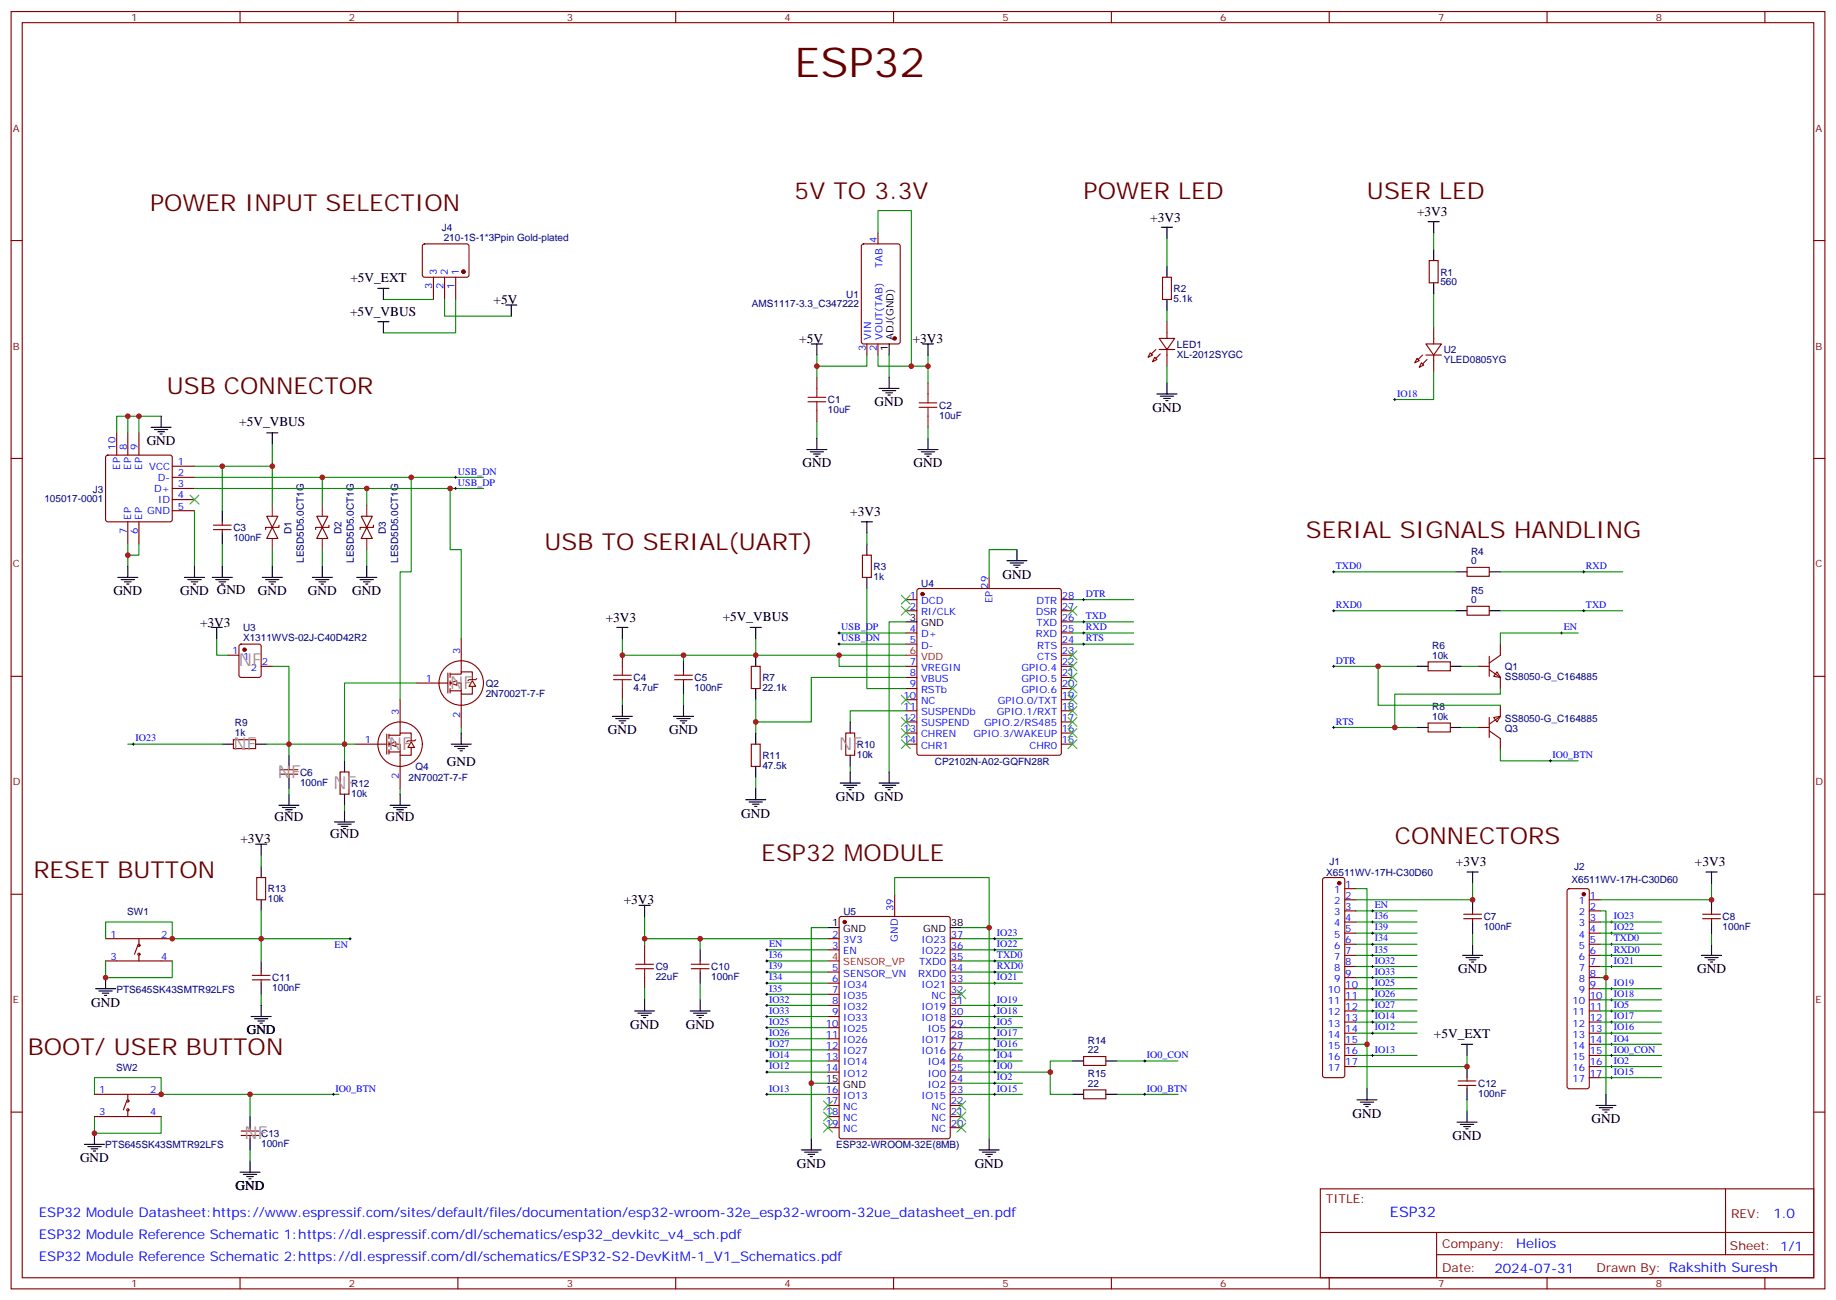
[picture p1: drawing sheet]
<svg xmlns="http://www.w3.org/2000/svg" width="583mm" height="413mm" viewBox="0 0 583 413" stroke-linecap="round" stroke-linejoin="round" font-family="sans-serif">
<g fill="none" stroke="#870000" stroke-width=".35">
<path d="M3.5 3.7h575.8v405.3h-575.8zM7.1 7.2h568.6v398.3h-568.6zM76.2 3.7v3.5M145.3 3.7v3.5M214.5 3.7v3.5M283.6 3.7v3.5M352.8 3.7v3.5M421.9 3.7v3.5M491.1 3.7v3.5M560.2 3.7v3.5M3.5 76.3h3.6M134.3 77.6l.5-.2h13.4l.5 .2 .2 .5-.1 9.5-.6 .4-13.7-.1-.4-.6v-9.2z"/>
<path d="M273.6 77.6l.5-.2h10.9l.7 .4 .1 30.6-.5 .7h-11.2l-.6-.4-.1-30.6zM278.7 73.9v3.5M575.7 76.3h3.6M137.6 88v7M141.1 88v7M144.6 88v7M369 88h2.8v7h-2.8zM453.7 82.7h2.8v7h-2.8zM259.3 119.7v3.6M275.2 109.1v3.6M278.7 109.1v3.6M365.1 112l.7 .7-1.4 .7z"/>
<path d="M366.5 113.4l.7 .7-1.4 .7zM367.9 107.4h5l-2.5 3.5zM367.9 110.9h5M370.4 102.1v5.3M370.4 110.9v5.3M449.8 113.7l.7 .7-1.4 .7zM451.2 115.1l.7 .8-1.4 .7zM452.6 109.1h5l-2.5 3.6zM452.6 112.7h5M455.1 103.9v5.2M455.1 112.7v5.3M37 137.4v7"/>
<path d="M40.6 137.4v7M44.1 137.4v7M259.3 130.3v3.5M294.6 121.5v3.5M294.6 132.1v3.5M3.5 145.5h3.6M33.7 144.6l.5-.2h19.8l.5 .2 .2 .5v19.8l-.3 .5-.4 .2h-19.8l-.5-.2-.2-.5v-19.8zM54.7 148h7M54.7 151.5h7M54.7 155h7M54.7 158.5h7M575.7 145.5h3.6"/>
<path d="M40.6 165.6v7M44.1 165.6v7M54.7 162.1h7M67.7 168.1h5.7M67.7 166.7h5.7M70.6 165.6v1.1M70.6 168.1v1M84.7 163.8h3.5l-1.8 3.6zM86.4 167.4l1.8 3.5h-3.5zM88.5 166.7v.7h-4.2v.7M100.5 163.8h3.6l-1.8 3.6zM102.3 167.4l1.8 3.5h-3.6z"/>
<path d="M104.4 166.7v.7h-4.2v.7M114.7 163.8h3.5l-1.8 3.6zM116.4 167.4l1.8 3.5h-3.5zM118.5 166.7v.7h-4.2v.7M273.8 176.2h2.8v7h-2.8zM287.5 190.3h3.5M287.5 193.8h3.5M291.3 187l.4-.2h44.5l.5 .2 .2 .5v51.5l-.2 .5-.5 .2h-44.5l-.5-.3-.2-.4v-51.5zM314 183.2v3.6M336.9 190.3h3.5M336.9 193.8h3.5M336.9 197.3h3.5"/>
<path d="M465.7 192.4h7v2.8h-7zM465.7 180.1h7v2.8h-7zM3.5 214.6h3.6M132.3 216.7h9.9M142.2 213.6v6.3M142.9 213.9h3.5v-.7h3.5v2.5M142.9 216.7h3.5v3.6h3.5v-2.5M142.9 219.2h3.5M142.9 213.6v1.4M142.9 216v1.5M142.9 218.5v1.4M146.4 202.6v10.6"/>
<path d="M197.6 207.9v3.6M197.6 218.5v3.5M214.1 215.7h5.7M214.1 214.3h5.7M217 213.2v1.1M217 215.7v1M238.5 211.5h2.8v7h-2.8zM287.5 211.5h3.5M287.5 200.9h3.5M287.5 204.4h3.5M287.5 215h3.5M287.5 218.5h3.5"/>
<path d="M336.9 211.5h3.5M336.9 200.9h3.5M336.9 204.4h3.5M336.9 215h3.5M336.9 218.5h3.5M336.9 207.9h3.5M453.3 210h7.1v2.9h-7.1zM469.2 211.5h3.5M472.7 212.5l3.5 2.5v3.5M472.7 208.3v6.3M475.2 213.2l1 1.8-2.1-.4zM476.2 204.4v3.5l-3.5 2.5"/>
<path d="M575.7 214.6h3.6M146.4 220.3v10.6M238.5 236.1h2.8v7.1h-2.8zM268.5 232.6h2.8v7.1h-2.8zM287.5 222h3.5M287.5 225.6h3.5M287.5 229.1h3.5M287.5 232.6h3.5M287.5 236.1h3.5M336.9 222h3.5M336.9 225.6h3.5M336.9 229.1h3.5"/>
<path d="M336.9 232.6h3.5M336.9 236.1h3.5M453.3 229.4h7.1v2.9h-7.1zM469.2 230.9h3.5M472.7 231.9l3.5 2.5v3.5M472.7 227.7v6.3M474.1 227.7l2.1-.4-1 1.8zM476.2 223.8v3.5l-3.5 2.5M81.5 278.5h2.8v7h-2.8zM420 278.7l.5-.2h5.7l.5 .2 .2 .5v62.1l-.3 .5-.4 .2h-5.7l-.5-.3-.2-.4v-62.1zM3.5 283.8h3.6M33.5 297.9h21.2"/>
<path d="M44.1 297.9v1.7M204.6 299.6v3.6M262.8 297.9h3.5M266.6 291l.5-.2h33.8l.7 .5v69.4l-.4 .6-34.1 .1-.7-.5-.1-69.4zM284 283.8v7M301.6 297.9h3.6M426.9 282h3.5M426.9 285.5h3.5M426.9 289.1h3.5M426.9 292.6h3.5M426.9 296.1h3.5M426.9 299.6h3.5"/>
<path d="M464.6 291.5h5.7M464.6 290.1h5.7M467.4 289.1v1M467.4 291.5v1.1M497.7 282.2l.4-.2h5.7l.5 .2 .2 .5v62.1l-.3 .5-.4 .2h-5.7l-.5-.2-.2-.5v-62.1zM504.5 285.5h3.5M504.5 289.1h3.5M504.5 292.6h3.5M504.5 296.1h3.5M504.5 299.6h3.5M540.5 291.5h5.6M540.5 290.1h5.6"/>
<path d="M543.3 289.1v1M543.3 291.5v1.1M575.7 283.8h3.6M33.5 304.9h21.2M43.7 300l-1 2.8M44.1 303.2v1.7M80.1 310.9h5.6M80.1 309.5h5.6M82.9 308.5v1M82.9 310.9v1.1M204.6 310.2v3.6M219.4 307.4h5.7"/>
<path d="M219.4 306h5.7M222.2 304.9v1.1M222.2 307.4v1.1M262.8 301.4h3.5M262.8 308.5h3.5M262.8 312h3.5M262.8 315.5h3.5M262.8 319.1h3.5M301.6 301.4h3.6M301.6 304.9h3.6M301.6 308.5h3.6M301.6 312h3.6"/>
<path d="M301.6 315.5h3.6M301.6 319.1h3.6M426.9 303.2h3.5M426.9 306.7h3.5M426.9 310.2h3.5M426.9 313.8h3.5M426.9 317.3h3.5M504.5 303.2h3.5M504.5 306.7h3.5M504.5 310.2h3.5M504.5 313.8h3.5M504.5 317.3h3.5"/>
<path d="M262.8 322.6h3.5M262.8 326.1h3.5M262.8 329.6h3.5M262.8 333.2h3.5M262.8 336.7h3.5M301.6 322.6h3.6M301.6 326.1h3.6M301.6 329.6h3.6M301.6 333.2h3.6M301.6 336.7h3.6M344 335.3h7v2.8h-7zM426.9 320.8h3.5"/>
<path d="M426.9 324.3h3.5M426.9 327.9h3.5M426.9 331.4h3.5M426.9 334.9h3.5M426.9 338.5h3.5M504.5 320.8h3.5M504.5 324.3h3.5M504.5 327.9h3.5M504.5 331.4h3.5M504.5 334.9h3.5M504.5 338.5h3.5M3.5 352.9h3.6"/>
<path d="M30 347.3h21.2M30 354.3h21.2M40.2 349.4l-1 2.8M40.6 352.6v1.7M40.6 347.3v1.7M76.6 358.9h5.6M79.4 357.9v1M262.8 340.2h3.5M262.8 347.3h3.5M262.8 350.8h3.5M262.8 354.3h3.5M262.8 357.9h3.5"/>
<path d="M301.6 340.2h3.6M301.6 343.7h3.6M301.6 347.3h3.6M301.6 350.8h3.6M301.6 354.3h3.6M301.6 357.9h3.6M344 345.9h7v2.8h-7zM462.8 344.5h5.7M462.8 343h5.7M465.7 342v1M465.7 344.5v1M504.5 342h3.5"/>
<path d="M575.7 352.9h3.6M76.6 360.3h5.6M79.4 360.3v1.1M419.1 377.3h156.6v28.2h-156.6zM547.7 377.3v20.9M419.1 391.1h156.5M456 398.2h119.6M456 391.1v14.1M76.2 405.5v3.5M145.3 405.5v3.5M214.5 405.5v3.5M283.6 405.5v3.5"/>
<path d="M352.8 405.5v3.5M421.9 405.5v3.5M491.1 405.5v3.5M560.2 405.5v3.5"/>
<circle cx="146.4" cy="216.7" r="7.1"/>
<circle cx="44.1" cy="302.8" r=".35"/>
<circle cx="44.1" cy="300" r=".35"/>
<circle cx="40.6" cy="352.2" r=".35"/>
<circle cx="40.6" cy="349.4" r=".35"/>
</g>
<g fill="none" stroke="#000" stroke-width=".35">
<path d="M368.7 72.1h3.5M370.4 72.1v3.5M453.3 70.3h3.5M455.1 70.3v3.6M455.1 79.2v3.5M119.9 91.5h3.6M121.7 91.5v3.5M160.5 96.8h3.5M162.3 96.8v3.5M370.4 84.5v3.5M370.4 95v3.6M455.1 89.7v3.6"/>
<path d="M119.9 102.1h3.6M121.7 102.1v3.5M257.5 109.1h3.6M259.3 109.1v3.6M282.2 109.1v3.6M282.2 119.7v3.6M292.8 109.1h3.5M294.6 109.1v3.6M48 135.6h6.3M49 136.3h4.3M50.1 137h2.1M50.8 137.7h.7"/>
<path d="M51.2 132.1v3.5M84.7 137.4h3.5M86.4 137.4v3.5M259.3 139.1v3.6M279 123.3h6.4M280.1 124h4.2M281.2 124.7h2.1M281.9 125.4h.7M294.6 139.1v3.6M367.2 125h6.4M368.3 125.7h4.2M369.4 126.4h2.1"/>
<path d="M370.1 127.1h.7M370.4 121.5v3.5M256.1 142.7h6.4M257.2 143.4h4.2M258.2 144.1h2.1M258.9 144.8h.7M291.4 142.7h6.3M292.5 143.4h4.2M293.5 144.1h2.1M294.2 144.8h.7M40.6 179.7v3.5M61.7 179.7v3.5"/>
<path d="M70.6 162.1v3.5M70.6 169.1v3.5M70.6 179.7v3.5M86.4 179.7v3.5M102.3 179.7v3.5M116.4 179.7v3.5M273.4 165.6h3.5M275.2 165.6v3.5M275.2 172.6v3.6M319.6 177.9h6.4M320.7 178.6h4.2M321.7 179.4h2.1"/>
<path d="M322.8 174.4v3.5M37.4 183.2h6.3M38.5 183.9h4.2M39.5 184.6h2.1M40.2 185.3h.7M58.6 183.2h6.3M59.6 183.9h4.3M60.7 184.6h2.1M61.4 185.3h.7M67.4 183.2h6.3M68.4 183.9h4.3M69.5 184.6h2.1"/>
<path d="M70.2 185.3h.7M83.3 183.2h6.3M84.3 183.9h4.2M85.4 184.6h2.1M86.1 185.3h.7M99.1 183.2h6.4M100.2 183.9h4.2M101.2 184.6h2.2M102 185.3h.7M113.2 183.2h6.4M114.3 183.9h4.2M115.4 184.6h2.1"/>
<path d="M116.1 185.3h.7M195.8 199.1h3.5M197.6 199.1v3.5M238.1 199.1h3.6M239.9 199.1v3.5M275.2 183.2v3.6M287.5 197.3h3.5M322.4 180.1h.7M462.1 193.8h3.6M462.1 181.5h3.6M472.7 193.8h3.5M472.7 181.5h3.5"/>
<path d="M217 209.7v3.5M217 216.7v3.6M239.9 207.9v3.6M239.9 218.5v3.5M449.8 211.5h3.5M460.4 211.5h3.5M194.4 227.3h6.3M195.4 228h4.3M196.5 228.7h2.1M197.2 229.4h.7M197.6 223.8v3.5M213.8 227.3h6.3"/>
<path d="M214.8 228h4.3M215.9 228.7h2.1M216.6 229.4h.7M217 223.8v3.5M239.9 232.6v3.5M269.9 229.1v3.5M269.9 239.7v3.5M449.8 230.9h3.5M460.4 230.9h3.5M236.7 253.8h6.4M237.8 254.5h4.2M238.8 255.2h2.1"/>
<path d="M239.5 255.9h.7M239.9 243.2v3.5M239.9 250.3v3.5M266.7 248.5h6.3M267.8 249.2h4.2M268.8 249.9h2.1M269.5 250.6h.7M269.9 245v3.5M279 248.5h6.4M280.1 249.2h4.2M281.2 249.9h2.1M281.9 250.6h.7"/>
<path d="M282.2 245v3.5M81.1 267.9h3.6M82.9 267.9v3.5M82.9 275v3.5M465.7 276.7h3.5M467.4 276.7v3.5M541.5 276.7h3.5M543.3 276.7v3.5M82.9 285.5v3.6M202.8 287.3h3.6M204.6 287.3v3.5M262.8 294.4h3.5"/>
<path d="M301.6 294.4h3.6M467.4 285.5v3.6M467.4 292.6v3.5M467.4 299.6v3.6M543.3 285.5v3.6M543.3 292.6v3.5M543.3 299.6v3.6M30.3 313.8h6.4M31.4 314.5h4.2M32.5 315.2h2.1M33.2 315.9h.7M33.5 310.2v3.6"/>
<path d="M82.9 304.9v3.6M82.9 312v3.5M82.9 319.1v3.5M204.6 317.3v3.5M222.2 301.4v3.5M222.2 308.5v3.5M222.2 317.3v3.5M464.3 303.2h6.3M465.3 303.9h4.2M466.4 304.6h2.1M467.1 305.3h.7M540.1 303.2h6.4"/>
<path d="M541.2 303.9h4.2M542.2 304.6h2.1M542.9 305.3h.7M79.7 322.6h6.4M80.8 323.3h4.2M81.8 324h2.2M82.5 324.7h.8M201.4 320.8h6.4M202.5 321.5h4.2M203.6 322.2h2.1M204.3 322.9h.7M219.1 320.8h6.3"/>
<path d="M220.1 321.5h4.3M221.2 322.2h2.1M221.9 322.9h.7M340.4 336.7h3.6M351 336.7h3.5M463.9 331.4h3.5M465.7 331.4v3.5M465.7 338.5v3.5M30 359.6v3.5M79.4 354.3v3.6M262.8 343.7h3.5M340.4 347.3h3.6"/>
<path d="M351 347.3h3.5M430.7 349h6.4M431.8 349.7h4.2M432.9 350.4h2.1M433.6 351.2h.7M433.9 345.5v3.5M462.5 356.1h6.3M463.5 356.8h4.3M464.6 357.5h2.1M465.3 358.2h.7M465.7 345.5v3.5M465.7 352.6v3.5"/>
<path d="M506.6 350.8h6.3M507.6 351.5h4.3M508.7 352.2h2.1M509.4 352.9h.7M509.8 347.3v3.5M26.8 363.1h6.4M27.9 363.9h4.2M28.9 364.6h2.1M29.6 365.3h.7M76.2 372h6.3M77.3 372.7h4.2M78.3 373.4h2.1"/>
<path d="M79 374.1h.7M79.4 361.4v3.5M79.4 368.4v3.6M254.4 364.9h6.3M255.4 365.6h4.2M256.5 366.3h2.1M257.2 367h.7M257.5 361.4v3.5M310.8 364.9h6.3M311.9 365.6h4.2M312.9 366.3h2.1M313.6 367h.7"/>
<path d="M314 361.4v3.5"/>
</g>
<path d="M287.5 207.9h3.5M262.8 304.9h3.5" fill="none" stroke="#f00" stroke-width=".35"/>
<g fill="#870000" stroke="#870000" stroke-width=".35">
<path d="M368.3 112.3l-1.4 1.4z"/>
<path d="M366.9 110.9l-1.4 1.4z"/>
<path d="M453 114.1l-1.4 1.4z"/>
<path d="M450.1 114.1l1.5-1.4z"/>
<circle cx="268.1" cy="292.6" r=".53"/>
<circle cx="284" cy="107.4" r=".53"/>
<circle cx="292.8" cy="188.5" r=".53"/>
<circle cx="147.1" cy="86.2" r=".53"/>
<circle cx="425.1" cy="280.2" r=".53"/>
<circle cx="502.7" cy="283.8" r=".53"/>
</g>
<path d="M86.4 160.3v3.5M86.4 170.9v3.5M102.3 160.3v3.5M102.3 170.9v3.5M116.4 160.3v3.5M116.4 170.9v3.5" fill="none" stroke="#8c2424" stroke-width=".35"/>
<g fill="none" stroke="#a10000" stroke-width=".35">
<path d="M256.5 127.5h5.6M256.5 126.1h5.6M259.3 123.3v2.8M259.3 127.5v2.8M291.7 129.3h5.7M291.7 127.8h5.7M294.6 125v2.8M294.6 129.3v2.8M194.7 215.7h5.7M194.7 214.3h5.7M197.6 211.5v2.8M197.6 215.7v2.8"/>
<path d="M201.8 307.4h5.6M201.8 306h5.6M204.6 303.2v2.8M204.6 307.4v2.8"/>
</g>
<g fill="none" stroke="#008700" stroke-width=".35">
<path d="M278.7 73.9v-7.1h10.6v49.4M370.4 75.6v8.9M455.1 73.9v5.3M121.7 95h15.9M141.1 95v5.3h21.2M144.6 95v10.6h-22.9M370.4 98.6v3.5M455.1 93.3v10.6M259.3 112.7v3.5h15.9v-3.5M259.3 116.2v3.5M278.7 112.7v3.5h15.9v-3.5M282.2 112.7v7"/>
<path d="M294.6 116.2v5.3M370.4 116.2v5.3M455.1 118v8.8h-12.4M37 137.4v-5.3h7.1v5.3M40.6 132.1v5.3M44.1 132.1h7.1M259.3 133.8v5.3M294.6 135.6v3.5M61.7 148h24.7v12.3M61.7 151.5h91.8M61.7 155h91.8M70.6 148v14.1"/>
<path d="M86.4 140.9v7.1M102.3 151.5v8.8M116.4 155v5.3M40.6 172.6v7.1M44.1 172.6v3.6h-3.5M61.7 162.1v17.6M70.6 172.6v7.1M86.4 174.4v5.3M102.3 174.4v5.3M116.4 174.4v5.3M275.2 169.1v3.5M322.8 174.4h-8.8v8.8"/>
<path d="M275.2 186.8v31.7h12.3M287.5 197.3h-5.3v47.7M340.4 197.3h19.4M340.4 190.3h19.4M423.3 193.8h38.8M423.3 181.5h38.8M476.2 193.8h38.9M476.2 181.5h38.9M197.6 202.6v5.3h89.9M217 207.9v1.8M239.9 202.6v5.3M266.3 207.9v3.6h21.2"/>
<path d="M266.3 204.4h21.2M266.3 200.9h21.2M287.5 215h-30v14.1h-17.6M340.4 204.4h19.4M340.4 200.9h19.4M423.3 211.5h14.1M449.8 211.5h-12.4v12.3h38.8M463.9 211.5h5.3M476.2 218.5v1.8h-33.5v10.6h7.1M500.9 200.9h-24.7v3.5M197.6 222v1.8M217 220.3v3.5"/>
<path d="M239.9 222v10.6M287.5 225.6h-17.6v3.5M423.3 230.9h19.4M463.9 230.9h5.3M476.2 237.9v3.5h24.7M239.9 246.7v3.6M269.9 243.2v1.8M82.9 271.4v3.6M33.5 297.9v-5.3h21.2v5.3h56.4M82.9 289.1v15.8M204.6 290.8v7.1M222.2 297.9v3.5"/>
<path d="M262.8 297.9h-58.2v1.7M262.8 294.4h-5.3v67M305.2 297.9h19.4M430.4 282h3.5v63.5M430.4 289.1h19.4M430.4 292.6h19.4M430.4 296.1h19.4M430.4 299.6h19.4M467.4 280.2v5.3h-37M467.4 296.1v3.5M508 289.1h1.8v58.2M508 292.6h19.4"/>
<path d="M508 296.1h19.4M508 299.6h19.4M543.3 280.2v5.3h-35.3M543.3 296.1v3.5M33.5 304.9v5.3h21.2v-5.3M82.9 315.5v3.6M204.6 313.8v3.5M222.2 312v5.3M243.4 301.4h19.4M243.4 304.9h19.4M243.4 308.5h19.4M243.4 312h19.4"/>
<path d="M243.4 315.5h19.4M243.4 319.1h19.4M305.2 301.4h19.4M305.2 304.9h19.4M305.2 308.5h19.4M305.2 319.1h19.4M430.4 313.8h19.4M430.4 317.3h19.4M430.4 303.2h19.4M430.4 306.7h19.4M430.4 310.2h19.4M508 313.8h19.4"/>
<path d="M508 317.3h19.4M508 303.2h19.4M508 306.7h19.4M508 310.2h1.8M243.4 326.1h19.4M243.4 329.6h19.4M243.4 333.2h19.4M243.4 336.7h19.4M243.4 322.6h19.4M305.2 326.1h19.4M305.2 329.6h19.4M305.2 333.2h19.4"/>
<path d="M305.2 336.7h19.4M305.2 322.6h19.4M340.4 336.7h-7v3.5h-28.2M354.5 336.7h19.4M430.4 320.8h19.4M430.4 324.3h19.4M430.4 334.9h19.4M430.4 327.9h19.4M430.4 331.4h3.5M465.7 334.9v3.6h-35.3M508 334.9h19.4M508 320.8h19.4"/>
<path d="M508 324.3h19.4M508 327.9h19.4M508 338.5h19.4M508 331.4h19.4M30 347.3v-5.3h21.2v5.3h56.4M30 354.3v5.3h21.2v-5.3M79.4 347.3v7M243.4 347.3h19.4M243.4 340.2h19.4M257.5 343.7h5.3M305.2 343.7h19.4M305.2 347.3h19.4"/>
<path d="M333.4 340.2v7.1h7M354.5 347.3h19.4M465.7 349v3.6M508 342h19.4M79.4 364.9v3.5"/>
</g>
<g fill="none" stroke="#000" stroke-width=".32">
<path d="M442.4 126.8h.7M442.7 126.4v.7M144.3 155h.7M144.3 151.5h.7M144.6 151.1v.7M144.6 154.7v.7M343.6 190.3h.7M343.6 197.3h.7M344 189.9v.7M344 197v.7M423 181.5h.7M423 193.8h.7"/>
<path d="M423.3 181.1v.7M423.3 193.5v.7M502.4 181.5h.7M502.4 193.8h.7M502.7 181.1v.7M502.7 193.5v.7M266 200.9h.7M266 204.4h.7M266.3 200.5v.7M266.3 204v.8M343.6 200.9h.7M343.6 204.4h.7"/>
<path d="M344 200.5v.7M344 204v.8M423 211.5h.7M423.3 211.1v.7M495.3 200.9h.7M495.7 200.5v.7M423 230.9h.7M423.3 230.5v.7M491.8 241.4h.7M492.1 241.1v.7M110.8 297.9h.7M111.1 297.5v.7"/>
<path d="M315.4 297.9h.7M315.7 297.5v.7M435.3 289.1h.7M435.3 299.6h.7M435.3 292.6h.7M435.3 296.1h.7M435.7 288.7v.7M435.7 292.2v.7M435.7 295.8v.7M435.7 299.3v.7M511.2 299.6h.7M511.2 292.6h.7"/>
<path d="M511.2 296.1h.7M511.5 292.2v.7M511.5 295.8v.7M511.5 299.3v.7M243.1 301.4h.7M243.1 319.1h.7M243.1 312h.7M243.1 315.5h.7M243.1 304.9h.7M243.1 308.5h.7M243.4 301.1v.7M243.4 304.6v.7"/>
<path d="M243.4 308.1v.7M243.4 311.6v.7M243.4 315.2v.7M243.4 318.7v.7M315.4 301.4h.7M315.4 319.1h.7M315.4 312h.7M315.4 304.9h.7M315.4 308.5h.7M315.7 301.1v.7M315.7 304.6v.7M315.7 308.1v.7"/>
<path d="M315.7 311.6v.7M315.7 318.7v.7M435.3 313.8h.7M435.3 317.3h.7M435.3 306.7h.7M435.3 310.2h.7M435.3 303.2h.7M435.7 302.8v.7M435.7 306.4v.7M435.7 309.9v.7M435.7 313.4v.7M435.7 316.9v.7"/>
<path d="M511.2 313.8h.7M511.2 317.3h.7M511.2 306.7h.7M511.2 303.2h.7M511.5 302.8v.7M511.5 306.4v.7M511.5 313.4v.7M511.5 316.9v.7M243.1 336.7h.7M243.1 333.2h.7M243.1 329.6h.7M243.1 322.6h.7"/>
<path d="M243.1 326.1h.7M243.4 322.2v.7M243.4 325.8v.7M243.4 329.3v.7M243.4 332.8v.7M243.4 336.3v.7M243.4 339.9v.7M315.4 336.7h.7M315.4 333.2h.7M315.4 329.6h.7M315.4 322.6h.7M315.4 326.1h.7"/>
<path d="M315.7 322.2v.7M315.7 325.8v.7M315.7 329.3v.7M315.7 332.8v.7M315.7 336.3v.7M315.7 339.9v.7M363 336.7h.7M363.4 336.3v.7M435.3 327.9h.7M435.3 334.9h.7M435.3 324.3h.7M435.3 320.8h.7"/>
<path d="M435.7 320.5v.7M435.7 324v.7M435.7 327.5v.7M435.7 334.6v.7M511.2 327.9h.7M511.2 334.9h.7M511.2 324.3h.7M511.2 320.8h.7M511.2 331.4h.7M511.2 338.5h.7M511.5 320.5v.7M511.5 324v.7"/>
<path d="M511.5 327.5v.7M511.5 331v.8M511.5 334.6v.7M511.5 338.1v.7M105.5 347.3h.7M105.8 346.9v.7M243.1 340.2h.7M243.1 347.3h.7M243.4 346.9v.7M315.4 340.2h.7M315.4 347.3h.7M315.4 343.7h.7"/>
<path d="M315.7 343.4v.7M315.7 346.9v.7M363 347.3h.7M363.4 346.9v.7M511.2 342h.7M511.5 341.6v.7"/>
</g>
<g fill="#fff" stroke="#870000" stroke-width=".35">
<path d="M142.9 216.7l2.1-.7v1.5z"/>
<path d="M149.9 216l1.1 1.8h-2.1z"/>
</g>
<g fill="none" stroke="#870000" stroke-width=".35">
<path d="M151.3 215.3l-.3 .4h-2.1l-.4 .3M112.9 236.1h9.9M122.8 233v6.3M123.5 233.3h3.5v-.7h3.5v2.5M123.5 236.1h3.5v3.6h3.5v-2.5M123.5 238.6h3.5M123.5 233v1.4M123.5 235.4v1.5M123.5 237.9v1.4M127 222v10.6M127 239.7v10.6"/>
<circle cx="127" cy="236.1" r="7.1"/>
</g>
<g fill="#fff" stroke="#870000" stroke-width=".35">
<path d="M123.5 236.1l2.1-.7v1.5z"/>
<path d="M130.5 235.4l1.1 1.8h-2.1z"/>
</g>
<path d="M72.3 207.9h3.5M76.1 204.6l.5-.2h5.6l.6 .4 .1 9.5-.5 .6-5.8 .1-.7-.5-.1-9.4zM82.9 211.5h3.5M74.1 234.7h7v2.9h-7zM131.9 234.7l-.3 .4h-2.1l-.4 .3M88.9 245.7h5.6M88.9 244.3h5.6M91.7 243.2v1.1M91.7 245.7v1M107.9 245h2.9v7h-2.9z" fill="none" stroke="#870000" stroke-width=".35"/>
<g fill="none" stroke="#008700" stroke-width=".35">
<path d="M130.5 151.5v30h-3.5v40.5M142.9 155v19.4h3.5v28.2M68.8 202.6v5.3h3.5M86.4 211.5h5.3v24.6h-7M132.3 216.7h-22.9v19.4h3.5M40.6 236.1h30M91.7 239.7v-3.6h17.7v5.3M146.4 230.9v1.7M91.7 250.3v1.7M109.4 255.6v1.7M127 250.3v1.7M284 283.8v-5.3h30v82.9"/>
<path d="M305.2 294.4h8.8M305.2 312h19.4"/>
</g>
<g fill="none" stroke="#000" stroke-width=".35">
<path d="M67 199.1h3.6M68.8 199.1v3.5M70.6 236.1h3.5M81.1 236.1h3.6M91.7 239.7v3.5M143.2 236.1h6.4M144.3 236.9h4.2M145.3 237.6h2.2M146 238.3h.8M146.4 232.6v3.5M88.5 255.6h6.4M89.6 256.3h4.2"/>
<path d="M90.7 257h2.1M91.4 257.7h.7M91.7 246.7v3.6M91.7 252v3.6M109.4 241.4v3.6M109.4 252v3.6M109.4 257.3v3.5M123.8 255.6h6.4M124.9 256.3h4.2M125.9 257h2.2M126.6 257.7h.8M127 252v3.6"/>
<path d="M106.2 260.8h6.3M107.2 261.5h4.3M108.3 262.3h2.1M109 263h.7"/>
</g>
<path d="M42 236.1h.7M42.3 235.8v.7" fill="none" stroke="#000" stroke-width=".32"/>
<circle cx="77.6" cy="206.2" r=".53" fill="#870000" stroke="#870000" stroke-width=".35"/>
<g fill="none" stroke="#3c3" stroke-width=".35">
<path d="M60.3 157.1l2.8 2.8M63.1 157.1l-2.8 2.8M286.1 188.9l2.8 2.8M286.1 192.4l2.8 2.8M288.9 188.9l-2.8 2.8M288.9 192.4l-2.8 2.8M339 192.4l2.8 2.8M341.8 192.4l-2.8 2.8M339 206.5l2.8 2.8M339 210l2.8 2.9M339 213.6l2.8 2.8M339 217.1l2.8 2.8"/>
<path d="M341.8 206.5l-2.8 2.8M341.8 210l-2.8 2.9M341.8 213.6l-2.8 2.8M341.8 217.1l-2.8 2.8M286.1 220.6l2.8 2.8M286.1 227.7l2.8 2.8M286.1 231.2l2.8 2.8M286.1 234.7l2.8 2.9M288.9 220.6l-2.8 2.8M288.9 227.7l-2.8 2.8M288.9 231.2l-2.8 2.8M288.9 234.7l-2.8 2.9"/>
<path d="M339 220.6l2.8 2.8M339 224.2l2.8 2.8M339 227.7l2.8 2.8M339 231.2l2.8 2.8M339 234.7l2.8 2.9M341.8 220.6l-2.8 2.8M341.8 224.2l-2.8 2.8M341.8 227.7l-2.8 2.8M341.8 231.2l-2.8 2.8M341.8 234.7l-2.8 2.9M303.7 314.1l2.9 2.8M306.6 314.1l-2.9 2.8"/>
<path d="M261.4 349.4l2.8 2.8M261.4 352.9l2.8 2.8M261.4 356.4l2.8 2.9M264.2 349.4l-2.8 2.8M264.2 352.9l-2.8 2.8M264.2 356.4l-2.8 2.9M303.7 349.4l2.9 2.8M303.7 352.9l2.9 2.8M303.7 356.4l2.9 2.9M306.6 349.4l-2.9 2.8M306.6 352.9l-2.9 2.8M306.6 356.4l-2.9 2.9"/>
</g>
<g fill="#c00">
<circle cx="33.5" cy="310.2" r=".88"/>
<circle cx="54.7" cy="297.9" r=".88"/>
<circle cx="82.9" cy="297.9" r=".88"/>
<circle cx="79.4" cy="347.3" r=".88"/>
<circle cx="51.2" cy="347.3" r=".88"/>
<circle cx="30" cy="359.6" r=".88"/>
<circle cx="222.3" cy="297.9" r=".88"/>
<circle cx="204.6" cy="297.9" r=".88"/>
<circle cx="257.5" cy="343.7" r=".88"/>
<circle cx="239.9" cy="229.1" r=".88"/>
<circle cx="239.9" cy="207.9" r=".88"/>
<circle cx="217" cy="207.9" r=".88"/>
<circle cx="266.3" cy="207.9" r=".88"/>
<circle cx="197.6" cy="207.9" r=".88"/>
<circle cx="70.6" cy="148" r=".88"/>
<circle cx="86.4" cy="148" r=".88"/>
<circle cx="102.3" cy="151.5" r=".88"/>
<circle cx="116.4" cy="155" r=".88"/>
<circle cx="40.6" cy="176.2" r=".88"/>
<circle cx="40.6" cy="132.1" r=".88"/>
<circle cx="44.1" cy="132.1" r=".88"/>
<circle cx="437.4" cy="211.5" r=".88"/>
<circle cx="442.7" cy="230.9" r=".88"/>
<circle cx="259.3" cy="116.2" r=".88"/>
<circle cx="294.6" cy="116.2" r=".88"/>
<circle cx="289.3" cy="116.2" r=".88"/>
<circle cx="333.4" cy="340.2" r=".88"/>
<circle cx="433.9" cy="331.4" r=".88"/>
<circle cx="509.8" cy="310.2" r=".88"/>
<circle cx="465.7" cy="338.5" r=".88"/>
<circle cx="543.3" cy="285.5" r=".88"/>
<circle cx="467.4" cy="285.5" r=".88"/>
<circle cx="142.9" cy="155" r=".88"/>
<circle cx="130.5" cy="151.5" r=".88"/>
<circle cx="109.4" cy="236.1" r=".88"/>
<circle cx="91.7" cy="236.1" r=".88"/>
<circle cx="314" cy="294.4" r=".88"/>
</g>
<text font-size="13.1" fill="#600" x="252.2" y="24.5">ESP32</text>
<g font-size="7.4" fill="#600">
<text x="252.2" y="63.3">5V TO 3.3V</text>
<text x="344" y="63.3">POWER LED</text>
<text x="433.9" y="63.3">USER LED</text>
<text x="47.6" y="66.8">POWER INPUT SELECTION</text>
<text x="52.9" y="125">USB CONNECTOR</text>
<text x="414.5" y="170.9">SERIAL SIGNALS HANDLING</text>
<text x="172.9" y="174.4">USB TO SERIAL(UART)</text>
<text x="442.7" y="267.9">CONNECTORS</text>
<text x="241.7" y="273.2">ESP32 MODULE</text>
<text x="10.6" y="278.5">RESET BUTTON</text>
<text x="8.8" y="334.9">BOOT/ USER BUTTON</text>
</g>
<g font-size="5.6" fill="#999">
<text x="75.8" y="211.5">NF</text>
<text x="142.9" y="218.5">NF</text>
<text x="74.1" y="237.9">NF</text>
<text x="123.5" y="237.9">NF</text>
<text x="266.3" y="237.9">NF</text>
<text x="88.2" y="246.7">NF</text>
<text x="105.8" y="250.3">NF</text>
<text x="77.6" y="361.4">NF</text>
</g>
<text font-size="4.6" fill="#00f" x="441.2" y="386.3">ESP32</text>
<g font-size="4.2">
<text x="365.1" y="70.3">+3V3</text>
<text x="449.8" y="68.6">+3V3</text>
<text x="111.2" y="89.4">+5V_EXT</text>
<text x="111.1" y="100.3">+5V_VBUS</text>
<text x="156.7" y="96.4">+5V</text>
<text x="253.7" y="108.8">+5V</text>
<text x="289.7" y="108.8">+3V3</text>
<text x="277.6" y="128.9">GND</text>
<text x="365.8" y="130.7">GND</text>
<text x="75.9" y="135.3">+5V_VBUS</text>
<text x="46.6" y="141.3">GND</text>
<text x="254.7" y="148.3">GND</text>
<text x="290" y="148.3">GND</text>
<text x="269.9" y="163.8">+3V3</text>
<text x="318.2" y="183.6">GND</text>
<text x="36" y="188.9">GND</text>
<text x="57.1" y="188.9">GND GND</text>
<text x="81.8" y="188.9">GND</text>
<text x="97.7" y="188.9">GND</text>
<text x="111.8" y="188.9">GND</text>
<text x="192.3" y="197.3">+3V3</text>
<text x="229.4" y="197">+5V_VBUS</text>
<text x="63.5" y="199.1">+3V3</text>
<text x="193" y="233">GND</text>
<text x="212.4" y="233">GND</text>
<text x="141.8" y="242.9">GND</text>
<text x="265.3" y="254.1">GND</text>
<text x="277.6" y="254.1">GND</text>
<text x="87.1" y="260.5">GND</text>
<text x="122.4" y="260.5">GND</text>
<text x="235.3" y="259.4">GND</text>
<text x="76.3" y="267.5">+3V3</text>
<text x="104.8" y="265.8">GND</text>
<text x="462.1" y="275">+3V3</text>
<text x="538" y="275">+3V3</text>
<text x="198" y="286.9">+3V3</text>
<text x="462.8" y="308.8">GND</text>
<text x="538.7" y="308.8">GND</text>
<text x="28.9" y="319.4">GND</text>
<text x="78.3" y="328.2">GND</text>
<text x="200" y="326.5">GND</text>
<text x="217.7" y="326.5">GND</text>
<text x="455.2" y="329.3">+5V_EXT</text>
<text x="429.3" y="354.7">GND</text>
<text x="505.2" y="356.4">GND</text>
<text x="461.1" y="361.7">GND</text>
<text x="25.4" y="368.8">GND</text>
<text x="252.9" y="370.6">GND</text>
<text x="309.4" y="370.6">GND</text>
<text x="74.8" y="377.6">GND</text>
</g>
<g font-size="4.2" fill="#00f">
<text x="12.3" y="386.1">ESP32 Module Datasheet:https://www.espressif.com/sites/default/files/documentation/esp32-wroom-32e_esp32-wroom-32ue_datasheet_en.pdf</text>
<text x="562.9" y="386.5">1.0</text>
<text x="12.3" y="393.1">ESP32 Module Reference Schematic 1:https://dl.espressif.com/dl/schematics/esp32_devkitc_v4_sch.pdf</text>
<text x="12.3" y="400.2">ESP32 Module Reference Schematic 2:https://dl.espressif.com/dl/schematics/ESP32-S2-DevKitM-1_V1_Schematics.pdf</text>
<text x="481.3" y="396.1">Helios</text>
<text x="474.4" y="403.9">2024-07-31</text>
</g>
<g font-size="3.9" fill="#800">
<text x="420.9" y="381.8">TITLE:</text>
<text x="549.5" y="386.5">REV:</text>
<text x="457.8" y="396">Company:</text>
<text x="549.1" y="396.7">Sheet: 1/1</text>
<text x="457.8" y="403.7">Date:</text>
<text x="506.8" y="403.8">Drawn By: Rakshith Suresh</text>
</g>
<g font-size="3.2" fill="#800">
<text x="41.6" y="6.7">1</text>
<text x="110.8" y="6.7">2</text>
<text x="179.9" y="6.7">3</text>
<text x="249.1" y="6.7">4</text>
<text x="318.2" y="6.7">5</text>
<text x="387.3" y="6.7">6</text>
<text x="456.5" y="6.7">7</text>
<text x="525.6" y="6.7">8</text>
<text x="4.1" y="41.8">A</text>
<text x="576.3" y="41.8">A</text>
<text x="4.1" y="110.9">B</text>
<text x="576.3" y="110.9">B</text>
<text x="4.1" y="180.1">C</text>
<text x="576.3" y="180.1">C</text>
<text x="4.1" y="249.2">D</text>
<text x="576.3" y="249.2">D</text>
<text x="4.1" y="318.3">E</text>
<text x="576.3" y="318.3">E</text>
<text x="41.6" y="408.5">1</text>
<text x="110.8" y="408.5">2</text>
<text x="179.9" y="408.5">3</text>
<text x="249.1" y="408.5">4</text>
<text x="318.2" y="408.5">5</text>
<text x="387.3" y="408.5">6</text>
<text x="456.5" y="408.5">7</text>
<text x="525.6" y="408.5">8</text>
</g>
<g font-size="3.2" fill="#000080">
<text x="140.2" y="73.3">J4</text>
<text x="140.8" y="76.3">210-1S-1*3Ppin Gold-plated</text>
<text x="457.2" y="87.4">R1</text>
<text x="268.6" y="94.5">U1</text>
<text x="372.5" y="95.8">5.1k</text>
<text x="372.5" y="92.8">R2</text>
<text x="457.2" y="90.5">560</text>
<text x="238.6" y="97.6">AMS1117-3.3_C347222</text>
<text x="373.6" y="113.5">XL-2012SYGC</text>
<text x="373.6" y="110.3">LED1</text>
<text x="458.3" y="112.1">U2</text>
<text x="458.3" y="115.2">YLED0805YG</text>
<text x="262.8" y="131.1">10uF</text>
<text x="262.8" y="127.9">C1</text>
<text x="298.1" y="129.7">C2</text>
<text x="298.1" y="132.9">10uF</text>
<text x="14.1" y="159.3">105017-0001</text>
<text x="29.5" y="156.3">J3</text>
<text x="74.1" y="171.7">100nF</text>
<text x="74.1" y="168.5">C3</text>
<text x="92.5" y="169.5" transform="rotate(-90 92.5 169.5)">D1</text>
<text x="108.4" y="169.5" transform="rotate(-90 108.4 169.5)">D2</text>
<text x="122.5" y="169.5" transform="rotate(-90 122.5 169.5)">D3</text>
<text x="96.4" y="178.7" transform="rotate(-90 96.4 178.7)">LESD5D5.0CT1G</text>
<text x="112.3" y="178.7" transform="rotate(-90 112.3 178.7)">LESD5D5.0CT1G</text>
<text x="126.4" y="178.7" transform="rotate(-90 126.4 178.7)">LESD5D5.0CT1G</text>
<text x="467" y="179">0</text>
<text x="467" y="176">R4</text>
<text x="277.3" y="184.1">1k</text>
<text x="277.3" y="180.9">R3</text>
<text x="292.4" y="186.3">U4</text>
<text x="467" y="191.3">0</text>
<text x="467" y="188.4">R5</text>
<text x="77.1" y="203.3">X1311WVS-02J-C40D42R2</text>
<text x="77.1" y="200.3">U3</text>
<text x="454.6" y="209">10k</text>
<text x="454.6" y="206">R6</text>
<text x="477.7" y="215.7">SS8050-G_C164885</text>
<text x="477.7" y="212.6">Q1</text>
<text x="154.2" y="221">2N7002T-7-F</text>
<text x="154.2" y="218.1">Q2</text>
<text x="201.1" y="219.3">4.7uF</text>
<text x="201.1" y="216.1">C4</text>
<text x="220.5" y="219.3">100nF</text>
<text x="220.5" y="216.1">C5</text>
<text x="242" y="219.3">22.1k</text>
<text x="242" y="216.1">R7</text>
<text x="454.6" y="225.4">R8</text>
<text x="74.6" y="233.7">1k</text>
<text x="74.6" y="230.5">R9</text>
<text x="454.6" y="228.4">10k</text>
<text x="477.7" y="229">SS8050-G_C164885</text>
<text x="477.7" y="232.2">Q3</text>
<text x="272" y="237.4">R10</text>
<text x="131.9" y="244.3">Q4</text>
<text x="242" y="244">47.5k</text>
<text x="242" y="240.9">R11</text>
<text x="272" y="240.4">10k</text>
<text x="296.7" y="242.7">CP2102N-A02-GQFN28R</text>
<text x="95.2" y="249.3">100nF</text>
<text x="95.2" y="246.1">C6</text>
<text x="111.5" y="249.7">R12</text>
<text x="129.6" y="247.9">2N7002T-7-F</text>
<text x="111.5" y="252.8">10k</text>
<text x="422" y="274.5">J1</text>
<text x="421" y="278">X6511WV-17H-C30D60</text>
<text x="498.8" y="280.2">X6511WV-17H-C30D60</text>
<text x="499.6" y="276.2">J2</text>
<text x="85" y="286.3">10k</text>
<text x="85" y="283.2">R13</text>
<text x="40.4" y="290.3">SW1</text>
<text x="267.7" y="290.3">U5</text>
<text x="471" y="292">C7</text>
<text x="546.8" y="292">C8</text>
<text x="471" y="295.1">100nF</text>
<text x="546.8" y="295.1">100nF</text>
<text x="86.4" y="311.4">C11</text>
<text x="208.1" y="311.1">22uF</text>
<text x="208.1" y="307.8">C9</text>
<text x="225.8" y="311">100nF</text>
<text x="225.8" y="307.8">C10</text>
<text x="36.9" y="315">PTS645SK43SMTR92LFS</text>
<text x="86.4" y="314.5">100nF</text>
<text x="345.3" y="334.2">22</text>
<text x="345.3" y="331.2">R14</text>
<text x="36.9" y="339.7">SW2</text>
<text x="345.3" y="341.8">R15</text>
<text x="345.3" y="344.8">22</text>
<text x="469.2" y="344.9">C12</text>
<text x="469.2" y="348.1">100nF</text>
<text x="33.4" y="364.4">PTS645SK43SMTR92LFS</text>
<text x="82.9" y="363.9">100nF</text>
<text x="82.9" y="360.8">C13</text>
<text x="265.4" y="364.4">ESP32-WROOM-32E(8MB)</text>
</g>
<g font-size="3.2" fill="#00f">
<text x="278.3" y="77.2" transform="rotate(-90 278.3 77.2)">4</text>
<text x="138.6" y="87.3" transform="rotate(-90 138.6 87.3)">3</text>
<text x="142.2" y="87.3" transform="rotate(-90 142.2 87.3)">2</text>
<text x="145.7" y="87.3" transform="rotate(-90 145.7 87.3)">1</text>
<text x="280.1" y="85" transform="rotate(-90 280.1 85)">TAB</text>
<text x="137.2" y="91.8" transform="rotate(-90 137.2 91.8)">3</text>
<text x="140.8" y="91.8" transform="rotate(-90 140.8 91.8)">2</text>
<text x="144.3" y="91.8" transform="rotate(-90 144.3 91.8)">1</text>
<text x="276.6" y="107.8" transform="rotate(-90 276.6 107.8)">VIN</text>
<text x="280.1" y="107.8" transform="rotate(-90 280.1 107.8)">VOUT(TAB)</text>
<text x="274.8" y="111.3" transform="rotate(-90 274.8 111.3)">3</text>
<text x="278.3" y="111.3" transform="rotate(-90 278.3 111.3)">2</text>
<text x="443.4" y="125.9">IO18</text>
<text x="36.7" y="142.7" transform="rotate(-90 36.7 142.7)">10</text>
<text x="40.2" y="142.7" transform="rotate(-90 40.2 142.7)">8</text>
<text x="43.7" y="142.7" transform="rotate(-90 43.7 142.7)">9</text>
<text x="38.1" y="149.1" transform="rotate(-90 38.1 149.1)">EP</text>
<text x="41.6" y="149.1" transform="rotate(-90 41.6 149.1)">EP</text>
<text x="45.2" y="149.1" transform="rotate(-90 45.2 149.1)">EP</text>
<text x="47.4" y="149">VCC</text>
<text x="56.4" y="147.6">1</text>
<text x="50.1" y="152.5">D-</text>
<text x="56.4" y="151.1">2</text>
<text x="56.4" y="154.7">3</text>
<text x="145.3" y="154.1">USB_DP</text>
<text x="145.3" y="150.6">USB_DN</text>
<text x="48.9" y="156.1">D+</text>
<text x="50.2" y="159.6">ID</text>
<text x="56.4" y="158.2">4</text>
<text x="56.4" y="161.7">5</text>
<text x="41.6" y="164.9" transform="rotate(-90 41.6 164.9)">EP</text>
<text x="45.2" y="164.9" transform="rotate(-90 45.2 164.9)">EP</text>
<text x="46.7" y="163.1">GND</text>
<text x="40.2" y="169.4" transform="rotate(-90 40.2 169.4)">7</text>
<text x="43.7" y="169.4" transform="rotate(-90 43.7 169.4)">6</text>
<text x="424" y="180.6">TXD0</text>
<text x="503.4" y="180.6">RXD</text>
<text x="288.8" y="189.9">1</text>
<text x="292.3" y="191.7">DCD</text>
<text x="313.6" y="186.8" transform="rotate(-90 313.6 186.8)">29</text>
<text x="315" y="191.4" transform="rotate(-90 315 191.4)">EP</text>
<text x="329" y="191.7">DTR</text>
<text x="337.1" y="189.9">28</text>
<text x="344.7" y="189.4">DTR</text>
<text x="288.8" y="193.5">2</text>
<text x="292.3" y="195.2">RI/CLK</text>
<text x="328.8" y="195.2">DSR</text>
<text x="337.1" y="197">26</text>
<text x="337.1" y="193.5">27</text>
<text x="344.7" y="196.5">TXD</text>
<text x="424" y="192.9">RXD0</text>
<text x="503.4" y="192.9">TXD</text>
<text x="267.1" y="200">USB_DP</text>
<text x="267.1" y="203.5">USB_DN</text>
<text x="288.8" y="200.5">4</text>
<text x="292.3" y="202.3">D+</text>
<text x="328.8" y="202.3">RXD</text>
<text x="329" y="198.8">TXD</text>
<text x="337.1" y="200.5">25</text>
<text x="344.7" y="200">RXD</text>
<text x="344.7" y="203.5">RTS</text>
<text x="496.4" y="200">EN</text>
<text x="73.7" y="207.6">1</text>
<text x="77.2" y="209.3">1</text>
<text x="146" y="207.6" transform="rotate(-90 146 207.6)">3</text>
<text x="288.8" y="204">5</text>
<text x="292.3" y="205.8">D-</text>
<text x="329.3" y="209.3">CTS</text>
<text x="329.3" y="205.8">RTS</text>
<text x="337.1" y="207.6">23</text>
<text x="337.1" y="204">24</text>
<text x="79.6" y="212.9">2</text>
<text x="83.1" y="211.1">2</text>
<text x="288.8" y="211.1">7</text>
<text x="288.8" y="214.6">8</text>
<text x="292.3" y="212.9">VREGIN</text>
<text x="324.2" y="212.9">GPIO.4</text>
<text x="337.1" y="214.6">21</text>
<text x="337.1" y="211.1">22</text>
<text x="424" y="210.6">DTR</text>
<text x="135.2" y="216.4">1</text>
<text x="286.8" y="221.7">10</text>
<text x="288.8" y="218.2">9</text>
<text x="292.3" y="216.4">VBUS</text>
<text x="292.3" y="219.9">RSTb</text>
<text x="324.2" y="219.9">GPIO.6</text>
<text x="324.2" y="216.4">GPIO.5</text>
<text x="337.1" y="221.7">19</text>
<text x="337.1" y="218.2">20</text>
<text x="126.6" y="227" transform="rotate(-90 126.6 227)">3</text>
<text x="146" y="227.9" transform="rotate(-90 146 227.9)">2</text>
<text x="286.8" y="225.2">11</text>
<text x="292.3" y="223.4">NC</text>
<text x="292.3" y="227">SUSPENDb</text>
<text x="316.4" y="227">GPIO.1/RXT</text>
<text x="316.7" y="223.4">GPIO.0/TXT</text>
<text x="337.1" y="225.2">18</text>
<text x="286.8" y="228.7">12</text>
<text x="286.8" y="232.3">13</text>
<text x="292.3" y="230.5">SUSPEND</text>
<text x="312.4" y="230.5">GPIO.2/RS485</text>
<text x="337.1" y="232.3">16</text>
<text x="337.1" y="228.7">17</text>
<text x="424" y="230">RTS</text>
<text x="43" y="235.3">IO23</text>
<text x="115.8" y="235.8">1</text>
<text x="286.8" y="235.8">14</text>
<text x="292.3" y="234">CHREN</text>
<text x="292.3" y="237.6">CHR1</text>
<text x="309" y="234">GPIO.3/WAKEUP</text>
<text x="326.8" y="237.6">CHR0</text>
<text x="337.1" y="235.8">15</text>
<text x="492.8" y="240.6">IO0_BTN</text>
<text x="126.6" y="247.3" transform="rotate(-90 126.6 247.3)">2</text>
<text x="427" y="281.7">1</text>
<text x="423.5" y="283.4">1</text>
<text x="423.5" y="286.9">2</text>
<text x="427" y="285.2">2</text>
<text x="501.2" y="286.9">1</text>
<text x="504.6" y="285.2">1</text>
<text x="283.6" y="289.1" transform="rotate(-90 283.6 289.1)">39</text>
<text x="423.5" y="290.5">3</text>
<text x="427" y="288.7">3</text>
<text x="427" y="292.2">4</text>
<text x="436.4" y="288.2">EN</text>
<text x="436.4" y="291.7">I36</text>
<text x="501.2" y="290.5">2</text>
<text x="504.6" y="288.7">2</text>
<text x="504.6" y="292.2">3</text>
<text x="512.2" y="291.7">IO23</text>
<text x="35" y="297.5">1</text>
<text x="51.2" y="297.5">2</text>
<text x="264.2" y="297.5">2</text>
<text x="267.7" y="299.3">3V3</text>
<text x="285" y="298.8" transform="rotate(-90 285 298.8)">GND</text>
<text x="292.5" y="299.3">IO23</text>
<text x="301.8" y="297.5">37</text>
<text x="316.4" y="297">IO23</text>
<text x="423.5" y="294">4</text>
<text x="423.5" y="297.5">5</text>
<text x="427" y="295.8">5</text>
<text x="427" y="299.3">6</text>
<text x="436.4" y="298.8">I34</text>
<text x="436.4" y="295.2">I39</text>
<text x="501.2" y="294">3</text>
<text x="501.2" y="297.5">4</text>
<text x="504.6" y="295.8">4</text>
<text x="504.6" y="299.3">5</text>
<text x="512.2" y="298.8">TXD0</text>
<text x="512.2" y="295.2">IO22</text>
<text x="35" y="304.6">3</text>
<text x="51.2" y="304.6">4</text>
<text x="106.2" y="301">EN</text>
<text x="244.1" y="300.5">EN</text>
<text x="244.1" y="304.1">I36</text>
<text x="264.2" y="301.1">3</text>
<text x="267.7" y="302.8">EN</text>
<text x="292.5" y="302.8">IO22</text>
<text x="301.8" y="301.1">36</text>
<text x="301.8" y="304.6">35</text>
<text x="316.4" y="300.5">IO22</text>
<text x="316.4" y="304.1">TXD0</text>
<text x="423.5" y="301.1">6</text>
<text x="423.5" y="304.6">7</text>
<text x="427" y="302.8">7</text>
<text x="436.4" y="305.8">IO32</text>
<text x="436.4" y="302.3">I35</text>
<text x="501.2" y="301.1">5</text>
<text x="501.2" y="304.6">6</text>
<text x="504.6" y="302.8">6</text>
<text x="512.2" y="302.3">RXD0</text>
<text x="512.2" y="305.8">IO21</text>
<text x="244.1" y="311.1">I34</text>
<text x="244.1" y="307.6">I39</text>
<text x="264.2" y="311.6">6</text>
<text x="264.2" y="308.1">5</text>
<text x="267.7" y="309.9">SENSOR_VN</text>
<text x="291.5" y="309.9">RXD0</text>
<text x="291.7" y="306.4">TXD0</text>
<text x="301.8" y="308.1">34</text>
<text x="301.8" y="311.6">33</text>
<text x="316.4" y="311.1">IO21</text>
<text x="316.4" y="307.6">RXD0</text>
<text x="423.5" y="308.1">8</text>
<text x="423.5" y="311.6">9</text>
<text x="427" y="306.4">8</text>
<text x="427" y="309.9">9</text>
<text x="436.4" y="309.4">IO33</text>
<text x="501.2" y="308.1">7</text>
<text x="501.2" y="311.6">8</text>
<text x="504.6" y="306.4">7</text>
<text x="504.6" y="309.9">8</text>
<text x="244.1" y="314.6">I35</text>
<text x="264.2" y="315.2">7</text>
<text x="267.7" y="316.9">IO35</text>
<text x="267.7" y="313.4">IO34</text>
<text x="292.5" y="313.4">IO21</text>
<text x="295.7" y="316.9">NC</text>
<text x="301.8" y="315.2">32</text>
<text x="421.5" y="315.2">10</text>
<text x="427" y="313.4">10</text>
<text x="427" y="316.9">11</text>
<text x="436.4" y="312.9">IO25</text>
<text x="436.4" y="316.4">IO26</text>
<text x="501.2" y="315.2">9</text>
<text x="504.6" y="313.4">9</text>
<text x="504.6" y="316.9">10</text>
<text x="512.2" y="312.9">IO19</text>
<text x="512.2" y="316.4">IO18</text>
<text x="244.1" y="318.2">IO32</text>
<text x="244.1" y="321.7">IO33</text>
<text x="264.2" y="322.2">9</text>
<text x="264.2" y="318.7">8</text>
<text x="267.7" y="324">IO33</text>
<text x="267.7" y="320.5">IO32</text>
<text x="292.5" y="320.5">IO19</text>
<text x="292.5" y="324">IO18</text>
<text x="301.8" y="318.7">31</text>
<text x="301.8" y="322.2">30</text>
<text x="316.4" y="321.7">IO18</text>
<text x="316.4" y="318.2">IO19</text>
<text x="421.5" y="318.7">11</text>
<text x="421.5" y="322.2">12</text>
<text x="427" y="320.5">12</text>
<text x="427" y="324">13</text>
<text x="436.4" y="323.5">IO14</text>
<text x="436.4" y="319.9">IO27</text>
<text x="499.1" y="318.7">10</text>
<text x="499.1" y="322.2">11</text>
<text x="504.6" y="320.5">11</text>
<text x="504.6" y="324">12</text>
<text x="512.2" y="319.9">IO5</text>
<text x="512.2" y="323.5">IO17</text>
<text x="244.1" y="325.2">IO25</text>
<text x="244.1" y="328.8">IO26</text>
<text x="262.1" y="329.3">11</text>
<text x="262.1" y="325.8">10</text>
<text x="267.7" y="327.5">IO25</text>
<text x="294.5" y="327.5">IO5</text>
<text x="301.8" y="325.8">29</text>
<text x="301.8" y="329.3">28</text>
<text x="316.4" y="328.8">IO17</text>
<text x="316.4" y="325.2">IO5</text>
<text x="421.5" y="325.8">13</text>
<text x="421.5" y="329.3">14</text>
<text x="427" y="327.5">14</text>
<text x="436.4" y="327">IO12</text>
<text x="499.1" y="325.8">12</text>
<text x="499.1" y="329.3">13</text>
<text x="504.6" y="327.5">13</text>
<text x="512.2" y="327">IO16</text>
<text x="244.1" y="335.8">IO14</text>
<text x="244.1" y="332.3">IO27</text>
<text x="262.1" y="332.8">12</text>
<text x="267.7" y="334.6">IO27</text>
<text x="267.7" y="331">IO26</text>
<text x="292.5" y="331">IO17</text>
<text x="292.5" y="334.6">IO16</text>
<text x="301.8" y="332.8">27</text>
<text x="316.4" y="332.3">IO16</text>
<text x="316.4" y="335.8">IO4</text>
<text x="364.1" y="335.8">IO0_CON</text>
<text x="421.5" y="332.8">15</text>
<text x="427" y="331">15</text>
<text x="427" y="334.6">16</text>
<text x="436.4" y="334">IO13</text>
<text x="499.1" y="332.8">14</text>
<text x="504.6" y="331">14</text>
<text x="504.6" y="334.6">15</text>
<text x="512.2" y="330.5">IO4</text>
<text x="512.2" y="334">IO0_CON</text>
<text x="244.1" y="339.3">IO12</text>
<text x="262.1" y="339.9">14</text>
<text x="262.1" y="336.3">13</text>
<text x="267.7" y="341.6">IO12</text>
<text x="267.7" y="338.1">IO14</text>
<text x="294.5" y="338.1">IO4</text>
<text x="294.5" y="341.6">IO0</text>
<text x="301.8" y="336.3">26</text>
<text x="301.8" y="339.9">25</text>
<text x="316.4" y="339.3">IO0</text>
<text x="421.5" y="336.3">16</text>
<text x="421.5" y="339.9">17</text>
<text x="427" y="338.1">17</text>
<text x="499.1" y="336.3">15</text>
<text x="499.1" y="339.9">16</text>
<text x="504.6" y="338.1">16</text>
<text x="504.6" y="341.6">17</text>
<text x="512.2" y="337.6">IO2</text>
<text x="512.2" y="341.1">IO15</text>
<text x="31.5" y="346.9">1</text>
<text x="47.6" y="346.9">2</text>
<text x="106.5" y="346.4">IO0_BTN</text>
<text x="244.1" y="346.4">IO13</text>
<text x="262.1" y="346.9">16</text>
<text x="294.5" y="345.2">IO2</text>
<text x="301.8" y="343.4">24</text>
<text x="301.8" y="346.9">23</text>
<text x="316.4" y="346.4">IO15</text>
<text x="316.4" y="342.9">IO2</text>
<text x="364.1" y="346.4">IO0_BTN</text>
<text x="499.1" y="343.4">17</text>
<text x="31.5" y="354">3</text>
<text x="47.6" y="354">4</text>
<text x="262.1" y="354">18</text>
<text x="262.1" y="350.4">17</text>
<text x="267.7" y="352.2">NC</text>
<text x="267.7" y="348.7">IO13</text>
<text x="292.5" y="348.7">IO15</text>
<text x="295.7" y="352.2">NC</text>
<text x="301.8" y="350.4">22</text>
<text x="301.8" y="354">21</text>
<text x="262.1" y="357.5">19</text>
<text x="267.7" y="359.3">NC</text>
<text x="267.7" y="355.7">NC</text>
<text x="295.7" y="355.7">NC</text>
<text x="295.7" y="359.3">NC</text>
<text x="301.8" y="357.5">20</text>
</g>
<g font-size="3.2">
<text x="283.6" y="107.8" transform="rotate(-90 283.6 107.8)">ADJ(GND)</text>
<text x="281.9" y="111.3" transform="rotate(-90 281.9 111.3)">1</text>
<text x="288.8" y="197">3</text>
<text x="292.3" y="198.8">GND</text>
<text x="264.2" y="294">1</text>
<text x="267.7" y="295.8">GND</text>
<text x="293" y="295.8">GND</text>
<text x="301.8" y="294">38</text>
<text x="262.1" y="343.4">15</text>
<text x="267.7" y="345.2">GND</text>
</g>
<g font-size="3.2" fill="#f00">
<text x="288.8" y="207.6">6</text>
<text x="292.3" y="209.3">VDD</text>
<text x="264.2" y="304.6">4</text>
<text x="267.7" y="306.4">SENSOR_VP</text>
</g>
</svg>
